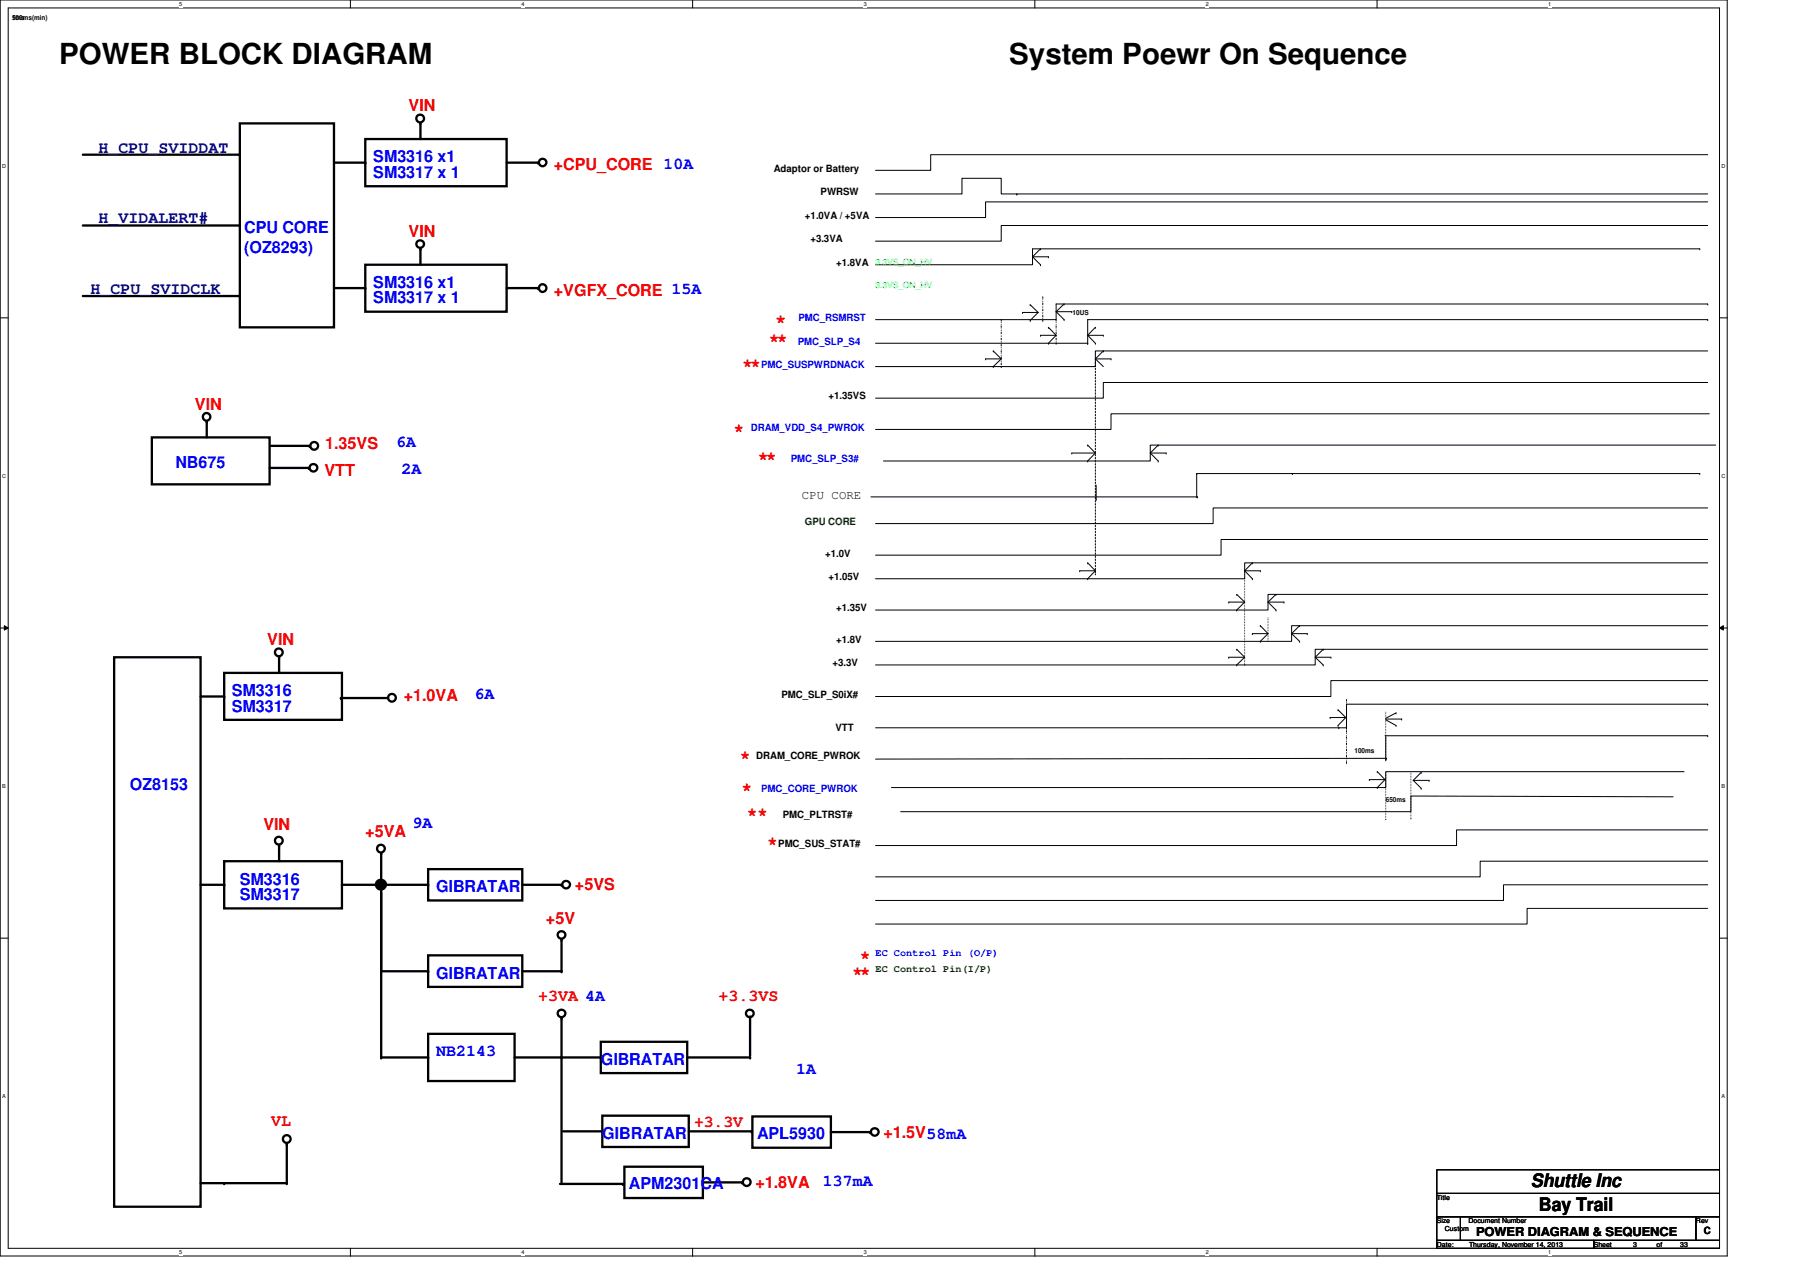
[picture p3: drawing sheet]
<svg xmlns="http://www.w3.org/2000/svg" width="297mm" height="210mm" viewBox="0 0 297 210" stroke-linecap="round" stroke-linejoin="round" font-family="sans-serif">
<path d="M0 0h285v207.3h-285zM1.4 1.3h282.4v204.7h-282.4z" fill="none" stroke="#000" stroke-width=".17"/>
<g fill="#fff">
<path d="M29.6 .2h.5v1h-.5z"/>
<path d="M29.6 206.2h.5v1h-.5z"/>
</g>
<path d="M57.8 0v1.3M57.8 206v1.3" fill="none" stroke="#000" stroke-width=".17"/>
<g fill="#fff">
<path d="M86.1 .2h.5v1h-.5z"/>
<path d="M86.1 206.2h.5v1h-.5z"/>
</g>
<path d="M114.3 0v1.3M114.3 206v1.3" fill="none" stroke="#000" stroke-width=".17"/>
<g fill="#fff">
<path d="M142.5 .2h.5v1h-.5z"/>
<path d="M142.5 206.2h.5v1h-.5z"/>
</g>
<path d="M170.8 0v1.3M170.8 206v1.3" fill="none" stroke="#000" stroke-width=".17"/>
<g fill="#fff">
<path d="M199 .2h.5v1h-.5z"/>
<path d="M199 206.2h.5v1h-.5z"/>
</g>
<path d="M227.2 0v1.3M227.2 206v1.3" fill="none" stroke="#000" stroke-width=".17"/>
<g fill="#fff">
<path d="M255.5 .2h.5v1h-.5z"/>
<path d="M255.5 206.2h.5v1h-.5z"/>
<path d="M.4 26.9h.6v1h-.6z"/>
<path d="M284.1 26.9h.6v1h-.6z"/>
<path d="M.4 78h.6v1h-.6z"/>
<path d="M284.1 78h.6v1h-.6z"/>
</g>
<path d="M0 52.5h1.4M283.8 52.5h1.3" fill="none" stroke="#000" stroke-width=".17"/>
<g fill="#fff">
<path d="M.4 129.2h.6v1h-.6z"/>
<path d="M284.1 129.2h.6v1h-.6z"/>
</g>
<path d="M0 103.6h1.4M.7 103.3l.7 .3-.7 .4zM283.8 103.6l.6-.3v.7zM283.8 103.6h1.3" fill="none" stroke="#000" stroke-width=".17"/>
<path d="M.7 103.3l.7 .3-.7 .4zM283.8 103.6l.6-.3v.7z" fill="#000"/>
<g fill="#fff">
<path d="M.4 180.4h.5v1h-.5z"/>
<path d="M284.1 180.4h.5v1h-.5z"/>
</g>
<g fill="none" stroke="#000" stroke-width=".17">
<path d="M144.5 32h14.2v-2.6h6.5v2.6h116.6M167.8 32h.1M281.8 37.2h-116.6v2.6h-20.7M281.8 25.5h-128.2v2.6h-9.1M281.8 33.3h-119.2v2.6h-18.1M144.5 56.6h35M162.6 59.2h.1M162.6 59.2h2.6M163.9 57.9h.1M163.9 57.9l1.3 1.3M165.2 59.2l-1.3 1.3M168.7 51.6h.1"/>
<path d="M168.7 51.6h2.6M170 50.3h.1M170 52.9h.1M170 50.3l1.3 1.3M170.4 42.4h2.6M170.4 42.4l1.3 1.3M171.3 51.6l-1.3 1.3M171.7 55.3h.1M171.7 41.1h.1M171.7 43.7h.1M171.7 55.3h2.6M171.7 41.1l-1.3 1.3"/>
<path d="M173 56.6h.1M173 42.4h.1M173 54h.1M173 54l1.3 1.3M174.3 55.3l-1.3 1.3M174.3 51.4h2.6M174.3 51.4l1.3 1.3M175.6 50.2h.1M175.6 52.7h.1M175.6 50.2l-1.3 1.2M176.9 51.4h.1M179.5 56.6h.1"/>
<path d="M179.5 55.3h2.6M179.5 55.3l1.3 1.3M180.8 56.6h.1M180.8 54h.1M180.8 59.2h.1M180.8 59.2h2.5M180.8 54l-1.3 1.3M180.8 59.2l1.3 1.3M182.1 57.9h.1M182.1 55.3h.1M182.1 57.9l-1.3 1.3M183.3 59.2h.1"/>
<path d="M280.5 41.1h-110.1v2.6h-25.9M280.5 41.1h.1M281.8 52.7h.1M281.8 57.9h-101v2.6h-36.3M281.8 50.2h.1M281.8 50.2h-107.5v2.5h-29.8M281.8 52.7h-102.3v3.9M163.9 60.5h.1M176.9 74.8h.1M176.9 74.8h3.9M179.5 73.4h.1M179.5 76.1h.1"/>
<path d="M179.5 73.4l1.3 1.4M180.8 74.8l-1.3 1.3M189.8 74.8h2.6M189.8 74.8l1.3 1.3M191.1 76.1h.1M191.1 73.4h.1M191.1 73.4l-1.3 1.4M192.4 74.8h.1M197.5 78.1h.1M197.5 78.1h83M197.5 78.1v4M213.3 78.1h.1"/>
<path d="M280.5 78.1h.1M281.8 63.1h-99.7v2.6h-37.6M282.1 68.3h-98.8v2.6h-38.8M283.1 73.4h-93.3v2.7h-44M143.7 82h53.9M178.2 94.2h.1M178.2 94.2h2.6M179.5 92.9h.1M179.5 95.5h.1M179.5 92.9l1.3 1.3M180.8 94.2l-1.3 1.3M180.9 82.4h.1"/>
<path d="M180.9 80.1v2.3M197.6 82h.1M202.8 99.4h.1M202.8 99.4h2.6M204.1 98.1h.1M204.1 98.1l1.3 1.3M205.4 99.4l-1.3 1.3M205.4 94.2l1.3 1.3M205.4 94.2h2.6M206.7 92.9h.1M206.7 95.5h.1M206.7 92.9l-1.3 1.3"/>
<path d="M208 94.2h.1M209.3 99.4l1.3 1.3M209.3 99.4h2.6M210.6 98.1h.1M210.6 98.1l-1.3 1.3M211.9 99.4h.1M281.8 89h-80.3v2.6h-57M281.8 92.9h-76.4v2.6h-60.9M281.8 98.1h-72.5v2.6h-64.8M281.8 83.8h-81.6v2.6h-55.7M202.8 108.5h.1M202.8 108.5h2.6"/>
<path d="M204.1 109.7h.1M204.1 100.7h.1M204.1 107.1h.1M204.1 107.1l1.3 1.4M205.4 108.5l-1.3 1.2M206.7 104.6h.1M206.7 104.6h2.6M208 103.3h.1M208 105.8h.1M208 103.3l1.3 1.3M209.3 104.6l-1.3 1.2M210.6 100.7h.1"/>
<path d="M213.1 104.6l1.4 1.2M213.1 104.6h2.6M214.5 105.8h.1M214.5 103.3h.1M214.5 103.3l-1.4 1.3M215.7 104.6h.1M217 108.5h2.6M217 108.5l1.4 1.2M218.4 107.1h.1M218.4 109.7h.1M218.4 107.1l-1.4 1.4M219.5 118.4h.1"/>
<path d="M219.5 118.4h2.6M219.6 108.5h.1M220.8 119.7h.1M220.8 117.1h.1M220.8 117.1l1.3 1.3M222.1 118.4l-1.3 1.3M228.7 118.7h2.6M228.7 118.8l1.7 .9M230.4 117.6h.1M230.4 119.7h.1M230.4 117.6l-1.7 .9M231.3 118.7h.1"/>
<path d="M281.8 112.3h-62.2v2.6h-75.1M281.8 107.1h-64.8v2.6h-72.5M281.8 103.3h-68.7v2.5h-68.6M281.8 116.2h.1M281.8 116.2h-59.6v3.9M144.5 120.1h77.7M220.9 120.1h.1M222.2 120.1h.1M226 128.7h.1M226 128.7h2.6M227.3 130h.1M227.3 127.3h.1"/>
<path d="M227.3 127.3l1.3 1.4M228.6 128.7l-1.3 1.3M228.6 121.4h53.2M228.7 125.4h.1M228.7 121.5v3.9M228.8 125.1h.1M228.8 125.1l-84.3 .2M233.2 128.8h2.6M233.2 128.8l1.3 1.3M234.5 130.1h.1M234.5 127.5h.1M234.5 127.5l-1.3 1.3"/>
<path d="M235.8 128.8h.1M276.1 131.5l-43.3-.1v2.5h-84.2M277.9 127.3h-49.2v2.7h-81.6M281.8 136.9h-41.4v2.6h-95.9M281.8 121.4h.1M0 154.8h1.4M281.8 149.9h-29.8v2.6h-107.5M281.8 142.1h-37.5v2.6h-99.8M281.8 146h-33.7v2.6h-103.6M283.8 154.8h1.3M237.1 193h46.7v3.9h-46.7zM237.1 196.9h46.7v3.9h-46.7z"/>
<path d="M237.1 200.8h3.9v3.9h-3.9zM237.1 204.7h25.9v1.3h-25.9zM241 200.8h38.9v3.9h-38.9zM263 204.7h20.8v1.3h-20.8zM279.9 200.8h3.9v3.9h-3.9z"/>
</g>
<g fill="none" stroke="#000" stroke-width=".38">
<path d="M13.7 25.5h25.9M13.7 37.2h25.9M39.6 20.4h15.5v33.6h-15.5zM55.1 26.8h5.2M60.3 22.9h23.3v7.8h-23.3zM69.4 20.4v2.5M83.6 26.8h5.2M13.7 48.9h25.9M55.1 47.5h5.2M60.3 43.7h23.3v7.7h-23.3zM69.4 41.1v2.6M83.6 47.5h5.2"/>
<path d="M25.1 72.2h19.4v7.7h-19.4zM34.1 69.6v2.6M44.5 77.2h6.5M44.6 73.6h6.5M18.8 108.5h14.3v90.6h-14.3zM33.1 114.9h3.9M37 111h19.4v7.8h-19.4zM46.1 108.5v2.5M56.3 115.2h7.7M46.1 139.5v2.6M33.1 146h3.9M37 142.1h19.4v7.8h-19.4z"/>
<path d="M56.4 146h14.3M62.9 140.8v33.7h7.8M70.7 157.6h15.5v5.3h-15.5zM70.7 143.4h15.5v5.2h-15.5zM86.2 146h6.5M92.7 155.1v5.2h-6.5M62.9 160.3h7.8M70.7 170.6h14.2v7.8h-14.2zM84.9 174.5h14.2M92.7 168v27.1M99.1 171.9h14.3v5.2h-14.3zM113.4 174.5h10.4"/>
<path d="M123.8 167.8v6.4M47.3 188.8v6.4h-14.2M92.4 195.4h10.4M92.9 186.7h6.5M99.4 184.1h14.3v5.2h-14.3zM103 192.5h13v5.2h-13zM113.7 186.7h10.3M116 195.1h6.5M124.2 184.2h12.9v5.2h-12.9zM137.1 186.8h6.5"/>
<circle cx="69.3" cy="19.6" r=".64"/>
<circle cx="89.6" cy="26.8" r=".62"/>
<circle cx="69.3" cy="40.3" r=".63"/>
<circle cx="89.5" cy="47.5" r=".63"/>
<circle cx="34.1" cy="68.8" r=".63"/>
<circle cx="51.7" cy="77.2" r=".63"/>
<circle cx="51.9" cy="73.6" r=".64"/>
<circle cx="46" cy="107.7" r=".64"/>
<circle cx="64.7" cy="115.1" r=".64"/>
<circle cx="46" cy="138.7" r=".64"/>
<circle cx="62.9" cy="140" r=".64"/>
<circle cx="92.7" cy="154.3" r=".63"/>
<circle cx="93.4" cy="146" r=".63"/>
<circle cx="92.7" cy="167.2" r=".63"/>
<circle cx="123.7" cy="167.2" r=".63"/>
<circle cx="47.3" cy="188" r=".64"/>
<circle cx="123.2" cy="195.1" r=".64"/>
<circle cx="144.4" cy="186.8" r=".63"/>
</g>
<g fill="#000">
<circle cx="39.6" cy="25.5" r=".19"/>
<circle cx="39.6" cy="37.2" r=".19"/>
<circle cx="60.3" cy="26.8" r=".19"/>
<circle cx="69.4" cy="20.4" r=".19"/>
<circle cx="88.8" cy="26.8" r=".19"/>
<circle cx="39.6" cy="48.9" r=".19"/>
<circle cx="60.3" cy="47.5" r=".19"/>
<circle cx="69.4" cy="41.1" r=".19"/>
<circle cx="88.8" cy="47.5" r=".19"/>
<circle cx="34.1" cy="69.6" r=".19"/>
<circle cx="51" cy="77.2" r=".19"/>
<circle cx="51.1" cy="73.6" r=".19"/>
<circle cx="37" cy="114.9" r=".19"/>
<circle cx="46.1" cy="108.5" r=".19"/>
<circle cx="56.3" cy="115.2" r=".19"/>
<circle cx="46.1" cy="139.5" r=".19"/>
<circle cx="37" cy="146" r=".19"/>
<circle cx="62.9" cy="140.8" r=".19"/>
<circle cx="70.7" cy="146" r=".19"/>
<circle cx="92.7" cy="146" r=".19"/>
<circle cx="92.7" cy="155.1" r=".19"/>
<circle cx="62.9" cy="174.5" r=".19"/>
<circle cx="70.7" cy="174.5" r=".19"/>
<circle cx="70.7" cy="160.3" r=".19"/>
<circle cx="92.7" cy="174.5" r=".19"/>
<circle cx="92.7" cy="160.3" r=".19"/>
<circle cx="92.7" cy="168" r=".19"/>
<circle cx="99.1" cy="174.5" r=".19"/>
<circle cx="123.8" cy="167.8" r=".19"/>
<circle cx="123.8" cy="174.5" r=".19"/>
<circle cx="37" cy="195.2" r=".19"/>
<circle cx="47.3" cy="188.8" r=".19"/>
<circle cx="47.3" cy="195.2" r=".19"/>
<circle cx="99.4" cy="186.7" r=".19"/>
<circle cx="102.8" cy="195.4" r=".19"/>
<circle cx="122.5" cy="195.1" r=".19"/>
<circle cx="124" cy="186.7" r=".19"/>
<circle cx="143.6" cy="186.8" r=".19"/>
</g>
<circle cx="62.9" cy="146" r=".63" fill="#000"/>
<circle cx="62.9" cy="146" r=".63" fill="none" stroke="#000" stroke-width=".76"/>
<path d="M165.2 52.7v7.8M172.1 49v3.9M172.1 52.9h.1M174.3 52.7v3.9M174.3 56.6h.1M165.2 60.5h.1M222.2 115.4v10.4M222.2 125.8h.1" fill="none" stroke="#000" stroke-width=".17" stroke-dasharray=".3 .3 0 .3 0 .3"/>
<path d="M205.4 95.5v14.2M205.4 109.7h.1M209.3 102v3.8M209.3 105.8h.1M228.7 117.5v7.8M228.7 127.5v7.8M228.7 135.3h.1M228.7 125.3h.1M232.8 127.3v7.8M232.8 135.1h.1" fill="none" stroke="#000" stroke-width=".17" stroke-dasharray="0 .3"/>
<path d="M180.8 59.7v35M180.8 94.7h.1" fill="none" stroke="#000" stroke-width=".17" stroke-dasharray=".3 .3"/>
<g font-size="4.8">
<text x="9.8" y="10.5">POWER BLOCK DIAGRAM</text>
<text x="166.5" y="10.5">System Poewr On Sequence</text>
</g>
<g font-size="3.1" fill="#f00">
<text x="126.9" y="57">**</text>
<text x="127.9" y="54">*</text>
<text x="122.5" y="61.3">**</text>
<text x="121" y="71.9">*</text>
<text x="125" y="76.6">**</text>
<text x="122.1" y="125.9">*</text>
<text x="122.3" y="131.2">*</text>
<text x="123.2" y="135.3">**</text>
<text x="126.6" y="140.2">*</text>
<text x="140.6" y="161.5">**</text>
<text x="141.9" y="159">*</text>
</g>
<g font-size="3.1">
<text x="252.6" y="195.9">Shuttle Inc</text>
<text x="254" y="199.8">Bay Trail</text>
</g>
<g font-size="2.7" fill="#f00">
<text x="67.4" y="18.4">VIN</text>
<text x="91.4" y="28.1">+CPU_CORE 10A</text>
<text x="67.4" y="39.1">VIN</text>
<text x="91.4" y="48.8">+VGFX_CORE 15A</text>
<text x="32.2" y="67.6">VIN</text>
<text x="53.7" y="74.1">1.35VS</text>
<text x="53.5" y="78.5">VTT</text>
<text x="44.1" y="106.5">VIN</text>
<text x="66.6" y="115.7">+1.0VA</text>
<text x="43.5" y="136.9">VIN</text>
<text x="60.3" y="138.2">+5VA</text>
<text x="94.9" y="146.9">+5VS</text>
<text x="90.1" y="152.4">+5V</text>
<text x="88.8" y="165.1">+3VA 4A</text>
<text x="118.6" y="165.1">+3.3VS</text>
<text x="44.7" y="185.8">VL</text>
<text x="114.6" y="186">+3.3V</text>
<text x="145.8" y="187.8">+1.5V58mA</text>
<text x="124.7" y="196.1">+1.8VA</text>
</g>
<g font-size="2.7" fill="#000080">
<text x="16.3" y="25.2">H_CPU_SVIDDAT</text>
<text x="16.3" y="36.9">H_VIDALERT#</text>
<text x="14.9" y="48.6">H_CPU_SVIDCLK</text>
</g>
<g font-size="2.7" fill="#00f">
<text x="61.6" y="26.8">SM3316 x1</text>
<text x="61.6" y="29.4">SM3317 x 1</text>
<text x="40.3" y="38.4">CPU CORE</text>
<text x="40.3" y="41.7">(OZ8293)</text>
<text x="61.6" y="47.5">SM3316 x1</text>
<text x="61.6" y="50.1">SM3317 x 1</text>
<text x="29" y="77.3">NB675</text>
<text x="65.4" y="73.8">6A</text>
<text x="66.2" y="78.2">2A</text>
<text x="38.3" y="114.9">SM3316</text>
<text x="38.3" y="117.5">SM3317</text>
<text x="78.3" y="115.4">6A</text>
<text x="21.4" y="130.4">OZ8153</text>
<text x="68.1" y="136.7">9A</text>
<text x="39.6" y="148.5">SM3317</text>
<text x="39.6" y="146">SM3316</text>
<text x="72" y="147.2">GIBRATAR</text>
<text x="72" y="161.5">GIBRATAR</text>
<text x="72" y="174.2">NB2143</text>
<text x="99.1" y="175.8">GIBRATAR</text>
<text x="131.4" y="177.3">1A</text>
<text x="99.4" y="187.9">GIBRATAR</text>
<text x="124.9" y="187.9">APL5930</text>
<text x="103.8" y="196.2">APM2301CA</text>
<text x="135.8" y="195.7">137mA</text>
</g>
<g font-size="2">
<text x="132.3" y="82.4">CPU CORE</text>
<text x="243.6" y="204">POWER DIAGRAM &amp; SEQUENCE</text>
</g>
<g font-size="1.7">
<text x="127.7" y="28.4">Adaptor or Battery</text>
<text x="135.4" y="32.3">PWRSW</text>
<text x="132.8" y="36.1">+1.0VA / +5VA</text>
<text x="133.7" y="40">+3.3VA</text>
<text x="138" y="43.9">+1.8VA</text>
<text x="136.7" y="65.9">+1.35VS</text>
<text x="136.2" y="91.9">+1.0V</text>
<text x="136.7" y="95.7">+1.05V</text>
<text x="138" y="100.9">+1.35V</text>
<text x="138" y="106.1">+1.8V</text>
<text x="137.4" y="110">+3.3V</text>
<text x="128.9" y="115.1">PMC_SLP_S0iX#</text>
<text x="124.8" y="125.3">DRAM_CORE_PWROK</text>
<text x="137.9" y="120.6">VTT</text>
<text x="129.2" y="135">PMC_PLTRST#</text>
<text x="128.4" y="139.7">PMC_SUS_STAT#</text>
<text x="281.2" y="203.6">C</text>
</g>
<g font-size="1.7" fill="#00f">
<text x="131.8" y="53">PMC_RSMRST</text>
<text x="131.7" y="56.9">PMC_SLP_S4</text>
<text x="125.6" y="60.7">PMC_SUSPWRDNACK</text>
<text x="123.9" y="71.1">DRAM_VDD_S4_PWROK</text>
<text x="130.5" y="76.3">PMC_SLP_S3#</text>
<text x="125.6" y="130.7">PMC_CORE_PWROK</text>
<text x="144.5" y="157.8">EC Control Pin (O/P)</text>
</g>
<g font-size="1.7" fill="#004000">
<text x="132.8" y="86.7">GPU CORE</text>
<text x="144.5" y="160.4">EC Control Pin(I/P)</text>
</g>
<g font-size="1.4" fill="#00ff40">
<text x="144.5" y="47.6">3.3VS_ON_HV</text>
<text x="144.5" y="43.7">3.3VS_ON_HV</text>
</g>
<g font-size="1.1">
<text x="2" y="3.3">5ms</text>
<text x="2" y="3.3">100ms(min)</text>
<text x="177" y="52">10US</text>
<text x="223.5" y="124.2">100ms</text>
<text x="228.7" y="132.3">650ms</text>
<text x="237.1" y="198">Title</text>
<text x="237.1" y="201.9">Size</text>
<text x="238.4" y="203.2">Custom</text>
<text x="242.3" y="201.9">Document Number</text>
<text x="279.9" y="201.9">Rev</text>
<text x="237.1" y="205.8">Date:</text>
<text x="242.4" y="205.8">Thursday, November 14, 2013</text>
<text x="263" y="205.8">Sheet</text>
<text x="269.5" y="205.8">3</text>
<text x="273.4" y="205.8">of</text>
<text x="277.3" y="205.8">33</text>
</g>
<g font-size=".9">
<text x="29.6" y="1">5</text>
<text x="86.1" y="1">4</text>
<text x="142.5" y="1">3</text>
<text x="199" y="1">2</text>
<text x="255.5" y="1">1</text>
<text x=".4" y="27.7">D</text>
<text x="284.1" y="27.7">D</text>
<text x=".4" y="78.8">C</text>
<text x="284.1" y="78.8">C</text>
<text x=".4" y="130">B</text>
<text x="284.1" y="130">B</text>
<text x=".4" y="181.2">A</text>
<text x="284.1" y="181.2">A</text>
<text x="29.6" y="207">5</text>
<text x="86.1" y="207">4</text>
<text x="142.5" y="207">3</text>
<text x="199" y="207">2</text>
<text x="255.5" y="207">1</text>
</g>
</svg>
